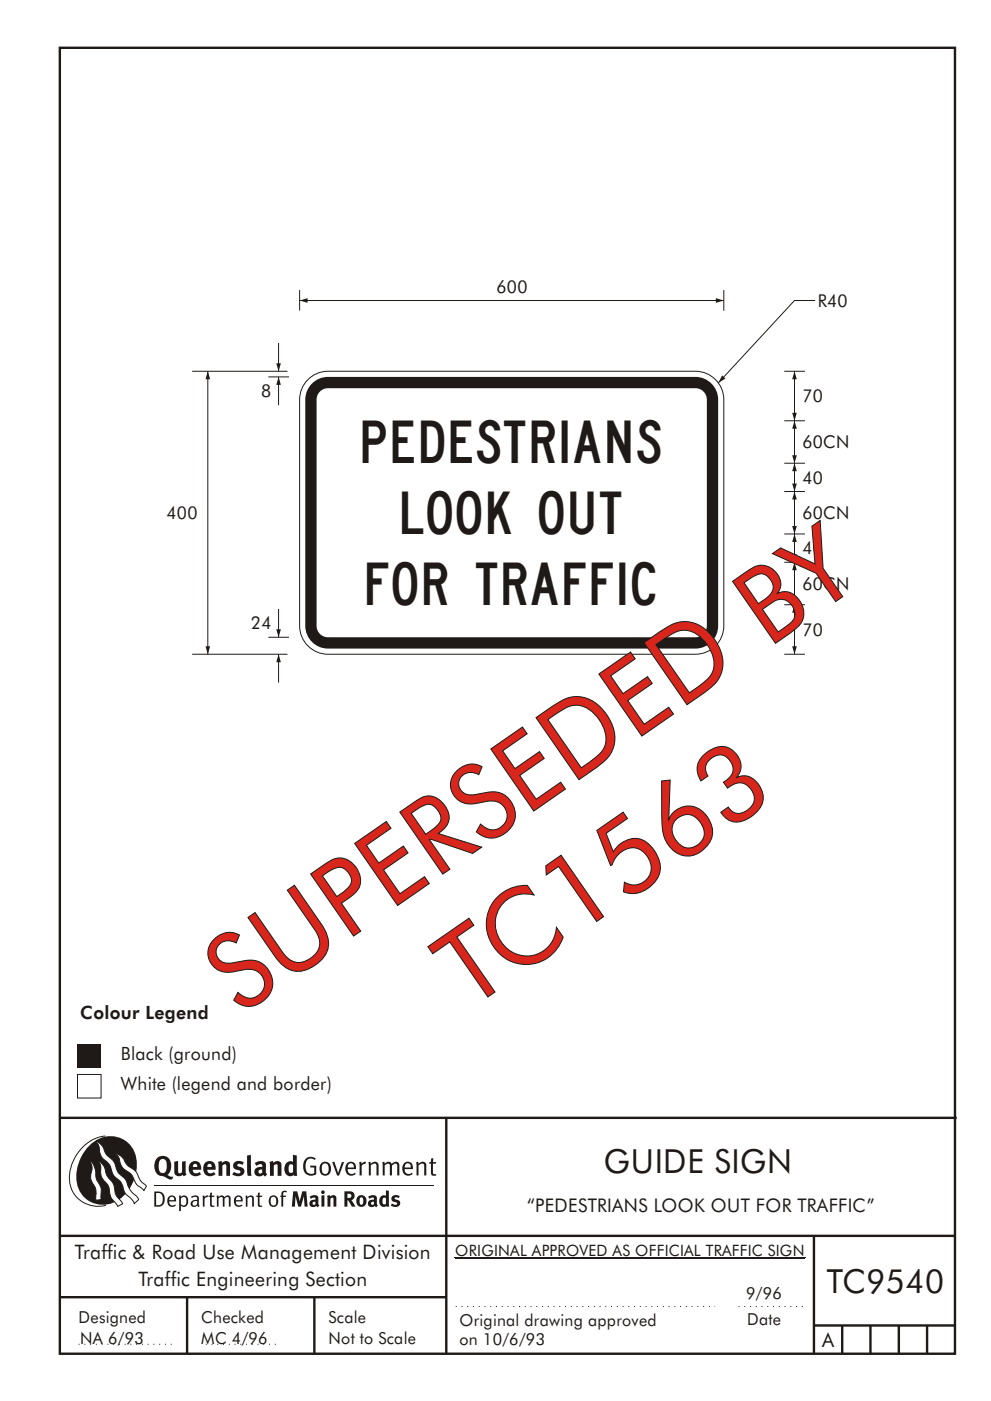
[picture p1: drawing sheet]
<svg xmlns="http://www.w3.org/2000/svg" width="210mm" height="297mm" viewBox="0 0 210 297" stroke-linecap="round" stroke-linejoin="round" font-family="sans-serif">
<g fill="none" stroke="#1f1a17" stroke-width=".51">
<path d="M12.7 10.1h189.9v276.9h-189.9zM12.7 237h190.3M94.7 236.9v50.1M12.7 262h190M12.7 275h82M39.7 275v12M66.7 275v12M172.7 262v25M172.7 281h30M178.7 281v6M184.7 281v6M190.7 281v6"/>
<path d="M196.7 281v6"/>
</g>
<path d="M96.7 277h55M156.7 277h14M16.7 285h20.3M43.7 285h15" fill="none" stroke="#1f1a17" stroke-width=".21" stroke-dasharray=".2 1" stroke-linecap="butt"/>
<path d="M16.4 221.3h5v5h-5z" fill="#1f1a17"/>
<path d="M16.4 227.8h5v5h-5z" fill-rule="evenodd" fill="#fff" stroke="#1f1a17" stroke-width=".21"/>
<path d="M59.1 79.9v6M96.3 266.7h74.7M96.6 266.7h74.2" fill="none" stroke="#1f1a17" stroke-width=".21"/>
<path d="M59.1 79.9l.5 1.7h-1l.5-1.7 .5 1.7z" fill-rule="evenodd" fill="#1f1a17"/>
<path d="M59.1 138.7v6" fill="none" stroke="#1f1a17" stroke-width=".21"/>
<path d="M59.1 138.7l.5 1.7h-1l.5-1.7 .5 1.7z" fill-rule="evenodd" fill="#1f1a17"/>
<path d="M63.6 61.5v4.3M63.6 63.7h90" fill="none" stroke="#1f1a17" stroke-width=".21"/>
<g fill="#1f1a17">
<path d="M63.6 63.7l1.7-.5v1l-1.7-.5 1.7-.5z" fill-rule="evenodd"/>
<path d="M151.9 63.2l1.7 .5-1.7 .5v-1l1.7 .5z" fill-rule="evenodd"/>
</g>
<path d="M153.6 61.5v4.4M168.6 78.7v10.5" fill="none" stroke="#1f1a17" stroke-width=".21"/>
<g fill="#1f1a17">
<path d="M168.6 78.7l.5 1.7h-1l.5-1.7 .5 1.7z" fill-rule="evenodd"/>
<path d="M168.1 87.5h1l-.5 1.7 .5-1.7-.5 1.7z" fill-rule="evenodd"/>
</g>
<path d="M168.6 128.2v10.5" fill="none" stroke="#1f1a17" stroke-width=".21"/>
<g fill="#1f1a17">
<path d="M168.6 128.2l.5 1.7h-1l.5-1.7 .5 1.7z" fill-rule="evenodd"/>
<path d="M168.1 137h1l-.5 1.7 .5-1.7-.5 1.7z" fill-rule="evenodd"/>
</g>
<path d="M168.6 89.2v9" fill="none" stroke="#1f1a17" stroke-width=".21"/>
<g fill="#1f1a17">
<path d="M168.6 89.2l.5 1.7h-1l.5-1.7 .5 1.7z" fill-rule="evenodd"/>
<path d="M168.1 96.5h1l-.5 1.7 .5-1.7-.5 1.7z" fill-rule="evenodd"/>
</g>
<path d="M168.6 104.2v9" fill="none" stroke="#1f1a17" stroke-width=".21"/>
<g fill="#1f1a17">
<path d="M168.6 104.2l.5 1.7h-1l.5-1.7 .5 1.7z" fill-rule="evenodd"/>
<path d="M168.1 111.5h1l-.5 1.7 .5-1.7-.5 1.7z" fill-rule="evenodd"/>
</g>
<path d="M168.6 119.2v9" fill="none" stroke="#1f1a17" stroke-width=".21"/>
<g fill="#1f1a17">
<path d="M168.6 119.2l.5 1.7h-1l.5-1.7 .5 1.7z" fill-rule="evenodd"/>
<path d="M168.1 126.5h1l-.5 1.7 .5-1.7-.5 1.7z" fill-rule="evenodd"/>
</g>
<path d="M168.6 98.2v6" fill="none" stroke="#1f1a17" stroke-width=".21"/>
<g fill="#1f1a17">
<path d="M168.6 98.2l.5 1.7h-1l.5-1.7 .5 1.7z" fill-rule="evenodd"/>
<path d="M168.1 102.5h1l-.5 1.7 .5-1.7-.5 1.7z" fill-rule="evenodd"/>
</g>
<path d="M168.6 113.2v6" fill="none" stroke="#1f1a17" stroke-width=".21"/>
<g fill="#1f1a17">
<path d="M168.6 113.2l.5 1.7h-1l.5-1.7 .5 1.7z" fill-rule="evenodd"/>
<path d="M168.1 117.5h1l-.5 1.7 .5-1.7-.5 1.7z" fill-rule="evenodd"/>
</g>
<path d="M172.9 63.7h-4.3l-16.2 17.5" fill="none" stroke="#1f1a17" stroke-width=".21"/>
<path d="M153.2 79.6l.7 .7-1.5 .9z" fill-rule="evenodd" fill="#1f1a17"/>
<path d="M59.1 72.7v6" fill="none" stroke="#1f1a17" stroke-width=".21"/>
<path d="M58.6 77h1l-.5 1.7 .5-1.7-.5 1.7z" fill-rule="evenodd" fill="#1f1a17"/>
<path d="M59.1 129.1v6" fill="none" stroke="#1f1a17" stroke-width=".21"/>
<path d="M58.6 133.4h1l-.5 1.7 .5-1.7-.5 1.7z" fill-rule="evenodd" fill="#1f1a17"/>
<g fill="none" stroke="#1f1a17" stroke-width=".21">
<path d="M40.8 78.7h20.2M44.1 78.7v60M56.9 79.9h4.4M166.4 78.7h4.4M166.4 89.2h4.4M166.4 98.2h4.4M166.4 104.2h4.4M166.4 113.2h4.4M166.4 119.2h4.4M40.8 138.7h20.2M56.9 135.1h4.4M166.4 138.7h4.4"/>
<path d="M166.4 128.2h4.4"/>
</g>
<g fill="#1f1a17">
<path d="M44.1 78.7l.5 1.7h-1l.5-1.7 .5 1.7z" fill-rule="evenodd"/>
<path d="M43.6 137h1l-.5 1.7 .5-1.7-.5 1.7z" fill-rule="evenodd"/>
</g>
<path d="M65.3 80.5a6 6 0 0 1 4.3-1.8h78a6 6 0 0 1 6 6v48a6 6 0 0 1-6 6h-78a6 6 0 0 1-6-6v-48a6 6 0 0 1 1.7-4.2z" fill-rule="evenodd" fill="#fff" stroke="#1f1a17" stroke-width=".21"/>
<path d="M65.9 81.6a4.8 4.8 0 0 1 3.7-1.7h78a4.8 4.8 0 0 1 4.8 4.8v48a4.8 4.8 0 0 1-4.8 4.8h-78a4.8 4.8 0 0 1-4.8-4.8v-48a4.8 4.8 0 0 1 1.1-3.1z" fill-rule="evenodd" fill="#1f1a17"/>
<path d="M67.7 83.2a2.41 2.41 0 0 1 1.9-.9h78a2.42 2.42 0 0 1 2.4 2.4v48a2.42 2.42 0 0 1-2.4 2.4h-78a2.42 2.42 0 0 1-2.4-2.4v-48v-.5z" fill-rule="evenodd" fill="#fff"/>
<g fill="#1f1a17">
<path d="M64.9 245.6a1.61 1.61 0 0 1 2.1 .1l-.2 .2a1.17 1.17 0 0 0-1.4-.1 1.17 1.17 0 0 0-.6 1.2 1.42 1.42 0 0 0 1.2 1.9l.7-.2v-1.2h-.8l-.1-.4h1.3v1.9a1.82 1.82 0 0 1-2.2-.1 1.82 1.82 0 0 1-.6-2.1l.2-.7z" fill-rule="evenodd"/>
<path d="M68.2 246.6a1.77 1.77 0 0 0 .4 2.6 1.39 1.39 0 0 0 1.4-.5 1.39 1.39 0 0 0 .2-1.5 1.19 1.19 0 0 0-2-.6zM68.5 246.8a.83 .83 0 0 1 1 .1 .83 .83 0 0 1 .2 1 .75 .75 0 0 1-.6 1 .75 .75 0 0 1-.8-.8v-.9z" fill-rule="evenodd"/>
<path d="M70.5 246.4l.4-.1 .8 2.4 .8-2.3h.5l-1.1 2.8h-.4z" fill-rule="evenodd"/>
<path d="M73.6 246.7a1.74 1.74 0 0 0 .5 2.5h.9l.5-.3-.2-.3a.89 .89 0 0 1-1.1 .2 .89 .89 0 0 1-.4-.9h1.7a1.15 1.15 0 0 0-.4-1.4 1.15 1.15 0 0 0-1.5 .2zM74 246.9a.67 .67 0 0 1 .8-.1 .67 .67 0 0 1 .3 .7h-1.3z" fill-rule="evenodd"/>
<path d="M76.2 246.4l.4-.1 .1 .5 .5-.4 .5-.1-.2 .5a.61 .61 0 0 0-.8 .6v1.8h-.4z" fill-rule="evenodd"/>
<path d="M78.1 246.4l.5-.1 .1 .5a.89 .89 0 0 1 .9-.5 .89 .89 0 0 1 .7 .8v2.1h-.4v-2.1l-.1-.3-.3-.1-.8 .4v2.1h-.4z" fill-rule="evenodd"/>
<path d="M81.1 246.4l.4-.1 .1 .4a.83 .83 0 0 1 .8-.4 .83 .83 0 0 1 .7 .5 .86 .86 0 0 1 .9-.5 .86 .86 0 0 1 .7 .8v2.1h-.4l-.1-2.3a.5 .5 0 0 0-.8 0l-.2 .2v2.1h-.5v-2.2l-.4-.3-.7 .4v2.1h-.4z" fill-rule="evenodd"/>
<path d="M85.7 246.7a1.74 1.74 0 0 0 .5 2.5h.9l.5-.3-.2-.3a.89 .89 0 0 1-1.1 .2 .89 .89 0 0 1-.4-.9h1.7a1.15 1.15 0 0 0-.5-1.4 1.15 1.15 0 0 0-1.4 .2zM86 246.9a.67 .67 0 0 1 .9-.1 .67 .67 0 0 1 .3 .7h-1.3z" fill-rule="evenodd"/>
<path d="M88.3 246.4l.4-.1 .1 .5a.89 .89 0 0 1 .9-.5 .89 .89 0 0 1 .7 .8v2.1h-.4v-2.1l-.1-.3-.3-.1-.8 .4v2.1h-.4z" fill-rule="evenodd"/>
<path d="M91.5 245.7l.4-.2v.9h.7l-.2 .3h-.5v2.1l.1 .1h.5l.1 .3a.71 .71 0 0 1-1.2-.5v-2h-.3v-.3h.3z" fill-rule="evenodd"/>
<path d="M37 246.3l.8-.2v2a.46 .46 0 0 0 .2 .7 .46 .46 0 0 0 .6-.3v-2.2l.8-.1v2.3l.2 .6-.6 .3-.2-.3a1.03 1.03 0 0 1-1.2 .2 1.03 1.03 0 0 1-.6-1z" fill-rule="evenodd"/>
<path d="M40.4 246.6a1.64 1.64 0 0 0 0 2.3 1.64 1.64 0 0 0 2.3 .1l-.4-.5a.78 .78 0 0 1-.9 .3 .78 .78 0 0 1-.5-.8h1.8a1.37 1.37 0 0 0-.6-1.6 1.37 1.37 0 0 0-1.7 .2zM41 246.9a.48 .48 0 0 1 .7-.1 .48 .48 0 0 1 .2 .6h-1z" fill-rule="evenodd"/>
<path d="M43.5 246.6a1.65 1.65 0 0 0-.2 2 1.65 1.65 0 0 0 1.9 .7l.5-.3-.3-.5a.78 .78 0 0 1-.9 .3 .78 .78 0 0 1-.5-.8h1.8a1.37 1.37 0 0 0-.6-1.6 1.37 1.37 0 0 0-1.7 .2zM44.1 246.9a.48 .48 0 0 1 .6-.1 .48 .48 0 0 1 .2 .6h-.9z" fill-rule="evenodd"/>
<path d="M46.3 246.4l.7-.3 .1 .4a.95 .95 0 0 1 1-.3 .95 .95 0 0 1 .7 .9v2.2h-.8v-2.3l-.3-.2-.5 .3v2.2h-.8z" fill-rule="evenodd"/>
<path d="M49.7 246.5a1.73 1.73 0 0 1 2-.1l-.2 .6-.6-.2a.42 .42 0 0 0-.6 .3l.2 .2a1.23 1.23 0 0 1 1.4 1 1.47 1.47 0 0 1-2.3 .9l-.3-.1 .3-.6 .7 .3a.47 .47 0 0 0 .7-.3 .87 .87 0 0 0-1-.6l-.4-.2-.1-.4z" fill-rule="evenodd"/>
<path d="M54.1 246.6l.3 .6 .3-.2a.62 .62 0 0 1 .9 0v.4a1.21 1.21 0 0 0-1.3 .3 1.21 1.21 0 0 0-.2 1.4 1.19 1.19 0 0 0 1.7 0l.5 .3 .4-.4-.3-.4v-1.3a.96 .96 0 0 0-1.3-1.1zM55 248.1l.6-.1v.6a.43 .43 0 0 1-.6 .1 .43 .43 0 0 1 0-.6z" fill-rule="evenodd"/>
<path d="M57.2 246.4l.7-.3 .1 .4a.95 .95 0 0 1 1-.3 .95 .95 0 0 1 .7 .9v2.2h-.8v-2.3l-.3-.2-.5 .3v2.2h-.8z" fill-rule="evenodd"/>
<path d="M62.2 244.8v1.6a1.29 1.29 0 0 0-1.4 .1 1.29 1.29 0 0 0-.5 1.3 1.24 1.24 0 0 0 .5 1.4 1.24 1.24 0 0 0 1.5-.1l.1 .2h.7l-.1-4.3zM61.5 246.9h.4l.3 .1v1.5l-.3 .2a.48 .48 0 0 1-.6-.5 1.52 1.52 0 0 1 .2-1.3z" fill-rule="evenodd"/>
<path d="M52.4 245l.8-.2 .2 4.5h-.8l-.1-.2z" fill-rule="evenodd"/>
</g>
<path d="M22.4 240.9a9 9 0 0 0-7.4 10.8 6.2 6.2 0 0 0 7.5 3.9M32.7 251.4h59.4" fill="none" stroke="#1f1a17" stroke-width=".21"/>
<path d="M19.1 242.7a5.7 5.7 0 0 1 6.5-1.4 5.7 5.7 0 0 1 3.4 5.7 8.6 8.6 0 0 1-6.2 8.4 5.7 5.7 0 0 1-6.5-7.1 9.9 9.9 0 0 1 2.8-5.6z" fill-rule="evenodd" fill="#1f1a17"/>
<path d="M24.4 244.6a3.1 3.1 0 0 1 2.3 2.1l.8 .8a3.2 3.2 0 0 1 2 2.3l.4 .7 1.2 1-.6 .9-.2-.3a3.5 3.5 0 0 1-1.9-2 3.8 3.8 0 0 0-2.1-2.2 3.5 3.5 0 0 1-1-2.3zM20.4 242a3.4 3.4 0 0 1 1.9 2.4l.7 .9a3.3 3.3 0 0 1 1.7 2.5 4.4 4.4 0 0 0 1.7 2l.3 .3a6.1 6.1 0 0 0 2.5 3.7l.2 .5-.9 .9a6.1 6.1 0 0 0-1.9-2.2l-.4-.7a3.6 3.6 0 0 0-1.9-2.8l-.6-1.1a3.6 3.6 0 0 0-1.9-2.8 3.7 3.7 0 0 1-.8-2.4zM21 246.2a3.4 3.4 0 0 1 1.5 2.7l.6 .9a3.8 3.8 0 0 1 1.4 3.1l.3 .8 1.2 1.5-1 .6-.5-.8a3.2 3.2 0 0 1-1.3-2.8 4.3 4.3 0 0 0-1.4-2.2 4.7 4.7 0 0 1-.5-2.9zM19.2 246.1a5.1 5.1 0 0 1 1.2 3.7l.3 .7a3.1 3.1 0 0 1 .7 3l.1 .8-1.1 .2-.1-.8a3.5 3.5 0 0 0-.9-3.2 3.6 3.6 0 0 1 .1-2.6z" fill-rule="evenodd" fill="#fff" stroke="#1f1a17" stroke-width=".21"/>
<g fill="#1f1a17">
<path d="M33.4 245.5a2.51 2.51 0 0 0 .4 3.7l.8 .2a2.78 2.78 0 0 0 2 .6l.2-.5h-.6l-.7-.4a2.56 2.56 0 0 0 0-3.8 1.83 1.83 0 0 0-2.1 .2zM34 245.9a.87 .87 0 0 1 1 0 .87 .87 0 0 1 .4 .9v.4a1.17 1.17 0 0 1-.9 1.5h-.3a2.38 2.38 0 0 1-.2-2.8z" fill-rule="evenodd"/>
<path d="M33.1 252.9v2.6a1.12 1.12 0 0 0 1.2-.3 1.12 1.12 0 0 0 .2-1.1l-.1-.6-.3-.4zM32.7 252.6h1.1a1.67 1.67 0 0 1 1.2 1.7 1.67 1.67 0 0 1-1.3 1.5h-1zM36.1 253.9l-.2 .6h1.1a.55 .55 0 0 0-.3-.7 .55 .55 0 0 0-.6 .1zM35.8 253.8a.95 .95 0 0 1 1.2-.2 .95 .95 0 0 1 .4 1.1h-1.5a.72 .72 0 0 0 .4 .8 .72 .72 0 0 0 .9-.1l.1 .2a1.15 1.15 0 0 1-1.5 0 1.15 1.15 0 0 1-.2-1.5zM38.4 254.1v1.2a.7 .7 0 0 0 .9 .1 .7 .7 0 0 0 .2-.9 .61 .61 0 0 0-.4-.7 .61 .61 0 0 0-.7 .3zM38 253.5l.3-.1 .1 .4a.95 .95 0 0 1 1.2-.1 .95 .95 0 0 1 .3 1.1 .92 .92 0 0 1-.5 1 .92 .92 0 0 1-1-.2v1.1l-.4 .1zM40.9 254.9a.5 .5 0 0 0 .2 .7 .5 .5 0 0 0 .7-.3v-.7zM40.5 253.8a1 1 0 0 1 1.7 .2v1.4l.2 .3-.2 .2-.3-.3a.78 .78 0 0 1-1.4-.1 .78 .78 0 0 1 .8-1.1h.5a.58 .58 0 0 0-.3-.7 .58 .58 0 0 0-.7 .3zM43 253.5l.3-.1 .1 .4 .3-.3h.5l-.2 .3a.52 .52 0 0 0-.6 .6v1.4h-.4zM44.6 252.9l.4-.1-.1 .7h.6l-.1 .3h-.5v1.5a.35 .35 0 0 0 .6 .3v.2a.57 .57 0 0 1-.6 .1 .57 .57 0 0 1-.3-.5v-1.6h-.3v-.3h.3zM45.9 253.5l.4-.1 .1 .4 .2-.2a.64 .64 0 0 1 1 .2 .7 .7 0 0 1 .8-.4 .7 .7 0 0 1 .5 .7v1.7h-.4v-1.7l-.2-.3-.7 .3v1.7h-.3v-1.6a.38 .38 0 0 0-.3-.5 .38 .38 0 0 0-.5 .3l-.1 .1v1.7h-.4zM50.2 253.9l-.2 .6h1.1a.55 .55 0 0 0-.2-.7 .55 .55 0 0 0-.7 .1zM49.9 253.8a.95 .95 0 0 1 1.2-.2 .95 .95 0 0 1 .4 1.1h-1.5a.72 .72 0 0 0 .4 .8 .72 .72 0 0 0 .9-.1l.1 .2a1.15 1.15 0 0 1-1.5 0 1.15 1.15 0 0 1-.2-1.5zM52.1 253.5l.3-.1 .1 .4a.72 .72 0 0 1 .8-.4 .72 .72 0 0 1 .6 .7v1.7h-.4v-1.5a.45 .45 0 0 0-.3-.6 .45 .45 0 0 0-.5 .3l-.2 .1v1.7h-.3zM54.7 252.9l.4-.1v.7h.6l-.1 .3h-.5v1.5a.35 .35 0 0 0 .5 .3v.2a.57 .57 0 0 1-.6 .1 .57 .57 0 0 1-.3-.5v-1.6h-.3v-.3h.3zM57.6 253.9l-.2 .7a.65 .65 0 0 0 .3 .9 .65 .65 0 0 0 .8-.3l.1-.1a.93 .93 0 0 0-.7-1.4zM57.3 253.8a1.12 1.12 0 0 1 1.4 0 1.12 1.12 0 0 1 .2 1.4 1.01 1.01 0 0 1-1.2 .7 1.01 1.01 0 0 1-.7-1.2zM59.9 252.6l.5-.2 .5 .2-.2 .2-.3-.1-.3 .2v.6h.6l-.1 .3h-.5v2h-.4v-2h-.2v-.3h.2zM62.2 252.6l-.3 3.2h.7l.1-2.2 .6 2.2h.5l.7-2.2 .1 2.2h.7l-.3-3.2h-.9l-.5 2.1-.5-2.1zM65.7 253.7l.3 .5a.51 .51 0 0 1 .5-.3 .51 .51 0 0 1 .4 .4v.1a.88 .88 0 0 0-1.1 .3 .88 .88 0 0 0 .2 1.1 .9 .9 0 0 0 1.1-.1l.3 .3 .4-.4-.3-.3v-1.1a.87 .87 0 0 0-.4-.8 .87 .87 0 0 0-1 .1zM66.4 254.9l.5-.1v.5l-.1 .1h-.3l-.2-.1zM68.2 253.5v2.3h.6v-2.4zM68.1 252.8a.4 .4 0 0 0 .8 0 .4 .4 0 0 0-.8 0zM69.4 253.5l.1 2.3h.6v-1.7a.33 .33 0 0 1 .4-.2 .33 .33 0 0 1 .2 .4v1.5h.7v-1.7a.75 .75 0 0 0-.6-.7 .75 .75 0 0 0-.8 .3v-.3zM73.1 252.6v3.2h.6v-1.3l.3 .2 .7 1.1h.7l-.9-1.4a.94 .94 0 0 0 .7-1 .94 .94 0 0 0-.9-.8zM73.7 253.1a.51 .51 0 0 1 .7 .1 .51 .51 0 0 1-.1 .8h-.6zM75.9 253.7a1.19 1.19 0 0 0-.1 1.8 1.19 1.19 0 0 0 1.7-.1 1.19 1.19 0 0 0 0-1.6 1.19 1.19 0 0 0-1.6-.1zM76.5 253.9h.2a.99 .99 0 0 1 0 1.5 1.06 1.06 0 0 1-.2-1.5zM78.1 253.7l.3 .5a.51 .51 0 0 1 .5-.3 .51 .51 0 0 1 .4 .4v.1a.88 .88 0 0 0-1.1 .3 .88 .88 0 0 0 .2 1.1 .9 .9 0 0 0 1.1-.1l.3 .3 .4-.4-.2-.3v-1.1a.87 .87 0 0 0-.5-.8 .87 .87 0 0 0-1 .1zM78.9 254.9l.4-.1v.5l-.1 .1h-.3l-.2-.1zM81.9 252.4v1.2a1.2 1.2 0 0 0-1.4 .5 1.2 1.2 0 0 0 .2 1.5l.5 .3 .8-.2v.1h.6l-.1-3.3zM81.4 254l.5 .1-.1 1.2a.46 .46 0 0 1-.5 0 .46 .46 0 0 1-.2-.6zM83.3 253.6a.79 .79 0 0 0-.2 1 .79 .79 0 0 0 1 .3 .33 .33 0 0 1 0 .5 .33 .33 0 0 1-.5 0l-.5-.2-.2 .4a1.15 1.15 0 0 0 1.2 .3 1.15 1.15 0 0 0 .8-1 1.49 1.49 0 0 0-1.2-.7 .4 .4 0 0 1 .3-.4 .4 .4 0 0 1 .4 .1l.2 .1 .2-.4a1.47 1.47 0 0 0-1.5 0z" fill-rule="evenodd"/>
</g>
<g font-size="22.4" fill="#1f1a17">
<text x="50.8" y="215.3" transform="rotate(-35 50.8 215.3)">SUPERSEDED BY</text>
<text x="99.7" y="214" transform="rotate(-35 99.7 214)">TC1563</text>
</g>
<g font-size="9" fill="#1f1a17">
<text x="77" y="98.2">PEDESTRIANS</text>
<text x="85.3" y="113.2">LOOK OUT</text>
<text x="77.9" y="128.2">FOR TRAFFIC</text>
</g>
<g font-size="7" fill="#1f1a17">
<text x="128.1" y="248.8">GUIDE SIGN</text>
<text x="175.4" y="274.2">TC9540</text>
</g>
<g font-size="4.2" fill="#1f1a17">
<text x="15.9" y="267">Traffic &amp; Road Use Management Division</text>
<text x="29.4" y="272.6">Traffic Engineering Section</text>
<text x="174.4" y="285.6">A</text>
</g>
<text font-size="4" fill="#1f1a17" x="111.8" y="257">“PEDESTRIANS LOOK OUT FOR TRAFFIC”</text>
<g font-size="3.9" fill="#1f1a17">
<text x="17" y="216">Colour Legend</text>
<text x="25.6" y="224.7">Black (ground)</text>
<text x="25.6" y="231.2">White (legend and border)</text>
</g>
<g font-size="3.8" fill="#1f1a17">
<text x="105.3" y="62.1">600</text>
<text x="173.5" y="65">R40</text>
<text x="55.4" y="84.3">8</text>
<text x="170.2" y="85.3">70</text>
<text x="170.2" y="95.1">60CN</text>
<text x="170.2" y="102.5">40</text>
<text x="35.3" y="110">400</text>
<text x="170.2" y="110.1">60CN</text>
<text x="170.2" y="117.5">40</text>
<text x="170.2" y="125.1">60CN</text>
<text x="53.2" y="133.5">24</text>
<text x="170.2" y="134.8">70</text>
</g>
<g font-size="3.5" fill="#1f1a17">
<text x="158.3" y="275.4">9/96</text>
<text x="16.7" y="280.5">Designed</text>
<text x="42.7" y="280.5">Checked</text>
<text x="69.7" y="280.5">Scale</text>
<text x="97.5" y="281.2">Original drawing approved</text>
<text x="158.5" y="281">Date</text>
<text x="17" y="284.9">NA 6/93</text>
<text x="42.7" y="284.9">MC 4/96</text>
<text x="69.7" y="285">Not to Scale</text>
<text x="97.5" y="285.1">on 10/6/93</text>
</g>
<text font-size="3.3" fill="#1f1a17" x="96.6" y="266.3">ORIGINAL APPROVED AS OFFICIAL TRAFFIC SIGN</text>
</svg>
